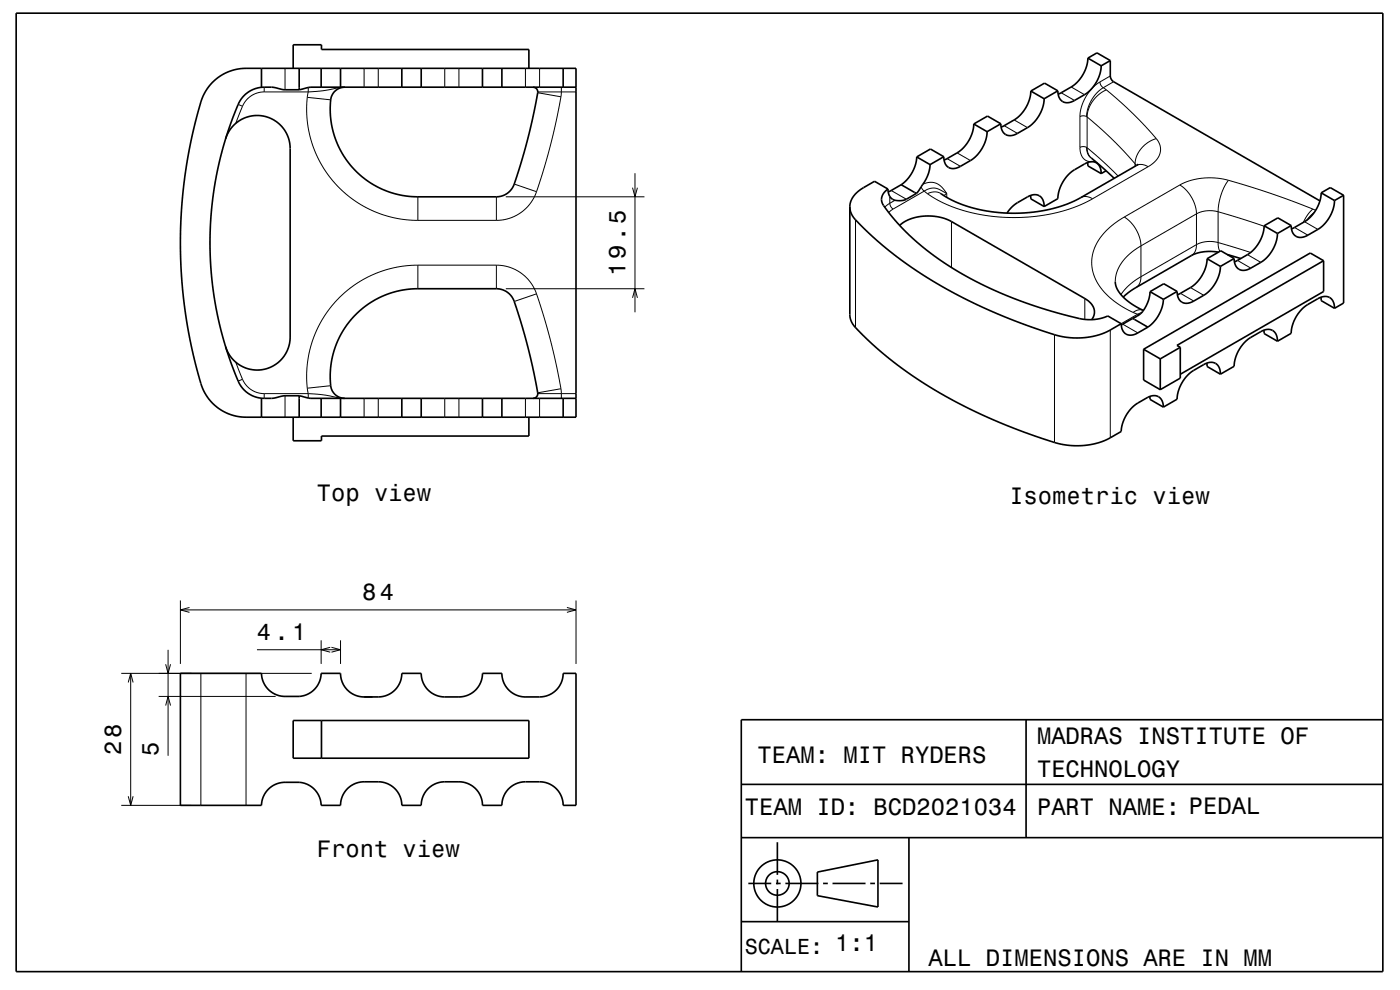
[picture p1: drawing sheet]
<svg xmlns="http://www.w3.org/2000/svg" width="297mm" height="210mm" viewBox="0 0 297 210" stroke-linecap="round" stroke-linejoin="round" font-family="sans-serif">
<g fill="none" stroke="#000" stroke-width=".21">
<path d="M56 19.5a5 5 0 0 0-4.6 3M56 18.5v1M56 19.5h9.4M60.5 14.5v4.5M65.4 19.5l-.2 1.1M65.4 18.6v.9M73.1 18.5l-4.5 .7-3.2 .3M77.2 14.5v4M80.2 14.5v4M94.4 14.5v4M97.4 14.5v4M111.5 14.5v4"/>
<path d="M114.1 19.7l4.9 .8M114.1 19.5h8.1M114.5 14.5v4M119.1 18.5l-.1 2M225.1 19.7l2.9 1.6M227.2 18.5l2.9 1.6M233.3 17.4l.2 .6 .5 .6M233.3 17.4a9.4 9.4 0 0 0-4.2 7.3M234 18.6l.7 .5M234 18.6a7.8 7.8 0 0 0-3.5 6.1M234.7 19.1a6.8 6.8 0 0 0-4.1 5.7M234.7 19.1l5.7 5.1 4.9 5.2"/>
<path d="M235.5 16.1l-2.2 1.3M236.2 17.3l-2.2 1.3M50.5 22.1l.9 .4M51.4 22.5l-1.4 3.7M65.2 20.6l-.2 2.5 .2 2.5 .3 2.3 .7 2.4 .8 2.3 1.2 2.3 1.3 2.1 1.6 1.9 1.7 1.8 2 1.5 2.1 1.4 2.2 1.1 2.3 .9 2.5 .7 2.4 .3 2.3 .1M65.2 20.6l5 .6M109.1 39l4.7 1.7M119 20.5l-2.2 10.4-3 9.8M134.2 39.8l.5 1.9 .5-1.9M134.7 36.7v29.5M195.4 39.6l.7 .9M195.8 39.1a3.5 3.5 0 0 1 4.8 1.6l.3 .3"/>
<path d="M200.9 33.7l2.9 1.6M203 32.4l2.9 1.7M213 26.7l2.9 1.6M215.1 25.4l2.9 1.7M229.1 24.7l.7-.1 .7 .1M229.1 31.3a1.52 1.52 0 0 1 1.5 0M229.1 31.3a2.51 2.51 0 0 0 2.7 3l.5-.1M229.1 24.7v6.6M230.5 31.3a2.49 2.49 0 0 0 1 2.3M230.5 24.7l.1 .1M230.6 24.8l5.6 5 4.6 5M230.6 31.3l3.7 3.2 2.9 2.8"/>
<path d="M230.6 31.3l.3 1.3 .6 .9M230.6 24.8v6.5M240.8 34.8l.2 .3a2.48 2.48 0 0 1 2.6 .3M240.8 34.8v.5M243.6 35.4l-11.8 6.8M245.3 29.4a6.1 6.1 0 0 0-4.5 5.4M245.3 29.4a3.5 3.5 0 0 1-1.1 5.5l-.6 .5M250.3 39.2a7.8 7.8 0 0 1 3.5 6.2M250.3 39.2l-11.8 6.8M260.6 38.2l-.7 1.2-.8 1.7-.5 1.9-.2 1.9M260.6 38.2l-2.4-.4h-2.9l-2.7 .5-2.3 .9M260.6 38.2l8.9 2.8 9 3.4"/>
<path d="M88.6 56.2l-2.5 .2-2.2 .3-2.4 .7-2.6 .9-2.4 1.3-2.1 1.4-1.9 1.6-1.5 1.6-1.6 2-1.2 1.9-1.2 2.4-.8 2.1-.7 2.5-.3 2.2-.2 2.5 .2 2.5M88.6 41.7v5M88.6 56.2v5M88.6 56.2h16.7M88.6 46.7h16.7M105.3 56.2a9 9 0 0 1 8.5 6.1M105.3 41.7v5M105.3 56.2v5M107.3 41.7h29.4M113.8 40.7a9 9 0 0 1-8.5 6M181.5 46.6v22.9M188.8 43.1l-1.1 .9"/>
<path d="M188.8 43.1l.2 .7 .5 .5M188.8 41.7v1.4M189.1 40.4l3.2 1.9M189.5 44.3l-1 .8M189.9 42.5l-1.1 .6M196.1 40.5l.6 .6M196.1 40.5a3.1 3.1 0 0 1 3.7 0l1.1 .5M196.1 40.5l-6.6 3.8M196.7 41.1a2.9 2.9 0 0 1 3 0M196.7 41.1l3.6 2 4.2 1.6 4.4 1 4.7 .4 5-.1 4.8-.7 4.4-1.3 4-1.8M200.9 41l-.6 .5M200.9 41v.9"/>
<path d="M201.8 47v9.7M229.3 41.9a2.48 2.48 0 0 1 2.5 .3M238.5 46a7.8 7.8 0 0 1 3.5 6.2M238.5 46l-1.7 1.1-1.6 1.3-2 2.3-.8 1.4-.5 1.4-.3 1.4v1.5l.3 1.4 .5 1.4 .8 1.4 1 1.3 2.8 2.4 3.4 2M242 52.2l-2.2 1.5-1.8 1.9-1.1 2.2-.3 2M242 58.7l-2.5 1.8-1.7 2M242 58.7a2.51 2.51 0 0 1-1 2.3M242 52.2v6.5M253.8 51.9a2.5 2.5 0 0 1-1 2.3M253.8 45.4l-11.8 6.8M253.8 51.9l-11.8 6.8M253.8 45.4v6.5"/>
<path d="M258.4 44.9a6.3 6.3 0 0 0-4.6 .5M258.4 44.9l9.8 3.1M258.4 51.5a6.3 6.3 0 0 0-4.6 .4M258.4 51.5l6.9 2.1M258.4 51.5l.1 1 .3 .8M258.4 44.9v6.6M262.5 55.2l2.8 1.7M264.6 54l2.9 1.7M274.6 48.3l2.9 1.6M276.7 47l2.9 1.7M278.5 44.4a8 8 0 0 0-2 2.8M278.5 44.4l.6 .2"/>
<path d="M278.8 45.1l-1.6 1.6M50 76.8l1.4 3.7M107.3 61.2h29.4M113.8 62.3l3 10.1 2.2 10.1M113.8 62.3l-4.7 1.7M134.2 63.2l.5-2 .5 2M223.7 71v22.9M230.1 63.3v4.5M235.5 70v22.9M238.2 68.8l3.2 1.8M240.4 66.3l.9 .4M241.3 66.7h.4"/>
<path d="M241.3 66.7l-3.4 2M242.2 66.3l-.9 .4M242.5 65.8l-.9-.1-1.2 .6M250.4 62.2l2.8 1.7M252.5 61l2.9 1.6M51.4 80.5a5 5 0 0 0 4.6 3M51.4 80.5l-.9 .3M56 83.5v1M56 83.5h9.4M60.5 84v4.5M65.2 82.3l.2 1.2M65.4 83.5l3.2 .3 4.5 .7"/>
<path d="M65.4 83.5v.9M70.2 81.8l-5 .5M77.2 84.5v4M80.2 84.5v4M94.4 84.5v4M97.4 84.5v4M111.5 84.5v4M114.1 83.5h8.1M114.5 84.5v4M119 82.5l.1 2M119 82.5l-4.9 .8M35.7 137.8v22.5"/>
<path d="M38.3 127.4v13.4M38.3 129.4h83.9M40.2 128.9l-1.9 .5 1.9 .5M54.5 137.8h17.7M68.1 135.8v5M70.1 137.3l-2 .5 2 .5M70.3 137.3l1.9 .5-1.9 .5M72.2 135.8v5M120.3 128.9l1.9 .5-1.9 .5M122.2 127.4v13.4M25.7 142.8h40.4M27.2 144.8l.5-2 .5 2"/>
<path d="M27.7 142.8v28M33.7 147.7h24.8M35.1 149.7l.6-2 .5 2M35.1 140.9l.6 1.9 .5-1.9M42.6 142.8v28M52.2 142.8v28M113.8 147.8h.1M25.7 170.8h14.9M27.2 168.9l.5 1.9 .5-1.9"/>
</g>
<g fill="none" stroke="#000" stroke-width=".35">
<path d="M3.4 2.8h290v203.3h-290zM45.2 17.4a10 10 0 0 1 7-2.9h70v74h-70a10.3 10.3 0 0 1-10.1-8.9l-1.6-6.5-1.3-7.4-.7-7.5-.2-7.2 .3-7.3 .7-7.2 1.4-7.3 1.7-6.8a10.3 10.3 0 0 1 2.8-5zM55.5 14.5v4M62.2 14.5v-5h6v1h44v4M63.5 19h-3.2l-2.3-.5h-2a6.4 6.4 0 0 0-6 5l-2.3 6.4-1.8 7.3-1 7.4-.4 6.7 .3 6.8 1 7.2 1.6 6.8 2.4 7.1a6.9 6.9 0 0 0 4.5 5l1.2 .3h2.2l2.6-.5h3.2M63.5 14.5v4.5M68.1 14.5v4M72.2 14.5v4M73.1 18.5a3.2 3.2 0 0 0-3 3.7v2.5l.4 2.7 .9 2.6 1 2.3 1.4 2.1 1.8 2 1.9 1.6 2.1 1.4 1.8 .9 1.9 .7 3.7 .7h18.3a4.3 4.3 0 0 0 4.2-3.8l2.6-9.2 1.8-8.3a1.28 1.28 0 0 0-.8-1.9M85.2 14.5v4M89.4 14.5v4M102.4 14.5v4"/>
<path d="M106.5 14.5v4M119.5 14.5v4M122.2 18.5h-56.2l-2.5 .5M218.7 19.3a7.8 7.8 0 0 1-3.6 6.1l-2.7 1.6M218.7 19.3l2.8 1.6M224.4 19.3l-2.8-1.7-2.9 1.7M224.4 19.3l-2.9 1.6M230.8 12.3a7.8 7.8 0 0 1-3.6 6.2l-2.7 1.5M230.8 12.3l1.9-1.1 2.8 1.6M230.8 12.3l2.8 1.7M233.6 14a7.8 7.8 0 0 1-3.5 6.1l-2.1 1.2a2.15 2.15 0 0 1-2.5 .3 2.15 2.15 0 0 1-1.1-2.3M235.5 12.8l.1 3.5 .3 .7 .3 .3 43.8 25.3"/>
<path d="M235.5 12.8l-1.9 1.2M47.9 29.4a7 7 0 0 1 7.7-4.8 7 7 0 0 1 6 6.9v40a7 7 0 0 1-6 6.9 7 7 0 0 1-7.7-4.8M191.2 39.2l-2.8 1.5M191.2 39.2l3.2 1.8M194.5 33.3a7.9 7.9 0 0 1-3.3 5.9M194.5 33.3l2.8 1.6M197.3 34.9a11.3 11.3 0 0 1-2.9 6.1M200.2 33.2l-2.8-1.6-2.9 1.7M200.2 33.2l-2.9 1.7M206.6 26.3a7.8 7.8 0 0 1-3.6 6.1l-2.7 1.6M206.6 26.3l2.8 1.6M209.4 27.9a7.8 7.8 0 0 1-3.5 6.2l-2.1 1.2a2.16 2.16 0 0 1-2.5 .2 2.16 2.16 0 0 1-1.1-2.3"/>
<path d="M212.3 26.3l-2.8-1.7-2.9 1.7M212.3 26.3l-2.9 1.6M221.5 20.9a7.8 7.8 0 0 1-3.5 6.2l-2.1 1.2a2.15 2.15 0 0 1-2.5 .2 2.15 2.15 0 0 1-1.1-2.2M230.7 34.5l.1 .7 2.8 1.6M231.5 33.5l4.9 4.3M231.5 33.6h.1M233.6 36.8a2.15 2.15 0 0 0-1-2.3 2.15 2.15 0 0 0-2.5 .3l-2.1 1.2a7.8 7.8 0 0 0-3.6 6.1l-2.9 1.7M234.6 36.2l-1 .6M241.5 34.8l-13.4 7.7-3.7 1.5-4 .8-2.8 .3-2.9 .1-2.8-.1-2.8-.4-3-.7-2.1-.7-2.4-1-2-1.3M180.3 43.9v22.8a5.4 5.4 0 0 0 2.3 3.9l3.5 3.3 3.6 3 3.7 2.7 3.9 2.5 4 2.3 4.8 2.6 4.7 2.1 5.4 2.2 7.9 2.7 1.9 .4 2.3 .2 2.4-.2 2.4-.5 1.8-.7 3-1.7a7.8 7.8 0 0 1 3.5-6l2.1-1.2a2.11 2.11 0 0 1 2.4-.1 2.11 2.11 0 0 1 .9 2.2M180.3 43.9a5.4 5.4 0 0 0 2.3 3.9l2.8 2.7 3.4 2.8 3.8 2.9 4.3 2.8 4 2.4 5.1 2.6 4.6 2.2 5.4 2.1 8.1 2.8 1.7 .4 2.2 .2 2.7-.2 2.6-.5 1.6-.7 3-1.6M188.4 40.1l-2.9-1.6-2.5 1.4a4.9 4.9 0 0 0-2.7 4"/>
<path d="M188.4 40.1a2.5 2.5 0 0 0-.5 4.2l3 3.6 3.9 3.7 4.7 3.6 4.9 3.1 5.6 2.8 5.2 2.3 6.9 2.3 6.3 1.7a9.8 9.8 0 0 0 6.6-.4l2.9 1.7M188.4 40.1a2.26 2.26 0 0 0 2.9 2.4l.8-.2 2.3-1.3M190.9 47.8a10.4 10.4 0 0 1 10.9-.8l28.3 16.3a3 3 0 0 1 1.8 4.1l-.3 .4M218.6 41.5l.1 .7 2.8 1.6M221.5 43.8a2.16 2.16 0 0 0-1-2.3 2.16 2.16 0 0 0-2.5 .3l-2.9 1.7-1.5 1.7M236.6 59.8l.1 .8 .3 .8 1.3 1.6 1.9 1.5 2.4 1.4M256.1 54.9a7.8 7.8 0 0 1-3.6 6.1l-2.7 1.5M256.1 54.9l2.8 1.6M258.5 53.5a9.1 9.1 0 0 0-5.7 .7l-12.2 7-2.3 1.8M258.9 56.5a7.8 7.8 0 0 1-3.5 6.1l-2.2 1.3a2.15 2.15 0 0 1-2.5 .2 2.15 2.15 0 0 1-1-2.3M260.3 54l2.9 .8M261.8 54.8l-2.8-1.6-2.9 1.7"/>
<path d="M261.8 54.8l-2.9 1.7M268.2 47.9a7.8 7.8 0 0 1-3.6 6.1l-2.7 1.5M268.2 47.9l2.8 1.6M271 49.5a7.8 7.8 0 0 1-3.5 6.2l-2.2 1.2a2.16 2.16 0 0 1-2.5 .2 2.16 2.16 0 0 1-1-2.3M273.9 47.8l-2.8-1.6-2.9 1.7M273.9 47.8l-2.9 1.7M280.3 40.9a7.8 7.8 0 0 1-3.6 6.1l-2.7 1.6M280.3 40.9l2.8 1.6M280.3 40.9l1.9-1.1 2.8 1.6M280.8 55.3v6.5l-30.4 17.6M280.8 55.3l-31.1 18 .7 .4M280.8 55.3l-2.8-1.6-35.4 20.4"/>
<path d="M283.1 42.5a7.8 7.8 0 0 1-3.5 6.2l-2.1 1.2a2.16 2.16 0 0 1-2.5 .2 2.16 2.16 0 0 1-1.1-2.3M285 41.4v22.9l-1.9 1.1M285 41.4l-1.9 1.1M237.9 68.7a2.14 2.14 0 0 0 1 2.2 2.14 2.14 0 0 0 2.5-.3l2.1-1.2M240.3 67.5l-2.4 1.5M240.3 67.5l3.2 1.9M242.6 74.1l3.5 2M242.6 74.1v6.5l3.5 2.1M244 61.9a6.3 6.3 0 0 1-3.7 5.6M244 61.9l2.8 1.6M246.1 76.1v6.6M246.8 63.5a7.9 7.9 0 0 1-3.3 5.9"/>
<path d="M249.7 61.8l-2.9 1.7M249.7 61.8l-2.8-1.6-2.9 1.7M250.4 73.7v6.5l-4.3 2.5M250.4 73.7l-4.3 2.4M256 77l.1 .7 2.8 1.7M258.9 79.4a2.15 2.15 0 0 0-1-2.3 2.15 2.15 0 0 0-2.5 .2l-2.2 1.3a7.8 7.8 0 0 0-3.5 6.1l-2.9 1.7M268.1 70l.1 .8 2.8 1.6M271 72.4a2.15 2.15 0 0 0-1-2.3 2.15 2.15 0 0 0-2.5 .2l-2.2 1.3a7.8 7.8 0 0 0-3.5 6.1l-2.9 1.7M280.2 63.1l.1 .7 2.8 1.6M283.1 65.4a2.15 2.15 0 0 0-1-2.3 2.15 2.15 0 0 0-2.5 .3l-2.1 1.2a7.8 7.8 0 0 0-3.6 6.1l-2.9 1.7M55.5 84.5v4M62.2 88.5v5h6v-1h44v-4"/>
<path d="M63.5 84l2.5 .5h56.2M63.5 84v4.5M68.1 84.5v4M72.2 84.5v4M73.1 84.5a3.2 3.2 0 0 1-3-3.9v-2.5l.4-2.4 .7-2.4 1.2-2.5 1.4-2.1 1.6-1.9 2.1-1.8 2.1-1.4 1.7-.9 1.9-.6 2-.5 1.9-.3 18.2-.1a4.4 4.4 0 0 1 4.2 4l2.5 8.6 1.9 8.5a1.75 1.75 0 0 1-.3 2.1l-.5 .1M85.2 84.5v4M89.4 84.5v4M102.4 84.5v4M106.5 84.5v4M119.5 84.5v4M243.9 84.1l.1 .6 2.8 1.7M62.2 152.8h50v8h-50z"/>
<path d="M68.2 152.8v8M114.5 147.8a5 5 0 0 0 5-5h2.7v28h-2.7v-.2a5 5 0 0 0-5-4.8h-3.3a5 5 0 0 0-4.7 5h-4.1l-.1-.2a5 5 0 0 0-4.9-4.8h-3.3a5 5 0 0 0-4.7 5h-4.2v-.2a5 5 0 0 0-5-4.8h-3.2a5 5 0 0 0-4.8 5h-4.1v-.2a5 5 0 0 0-4.6-4.7l-3.3 .1a5 5 0 0 0-4.7 4.8h-17.2v-28h17.2v.3a5 5 0 0 0 5 4.6h3.2a5 5 0 0 0 4.4-4.9h4.1v.3a5 5 0 0 0 5 4.7h3.3a5 5 0 0 0 4.7-5h4.2v.3a5 5 0 0 0 5 4.7h3.2a5 5 0 0 0 4.8-5h4.1v.3a5 5 0 0 0 5 4.7h3M217.7 152.7v25M293.4 152.7h-136.1v53.4M157.3 177.7h136.1M157.3 166.4h136.1M164.9 178.7v6.9M192.8 177.7v28.4M157.3 195.5h35.5M158.8 187.4h4.8M164.6 187.4h1M164.9 186.6v1"/>
<path d="M164.9 188.6v6.9M166.6 187.4h7M173.4 185l12.8-2.6v10l-12.8-2.4zM174.6 187.4h1M176.6 187.4h7M184.6 187.4h1M186.6 187.4h4.9"/>
<circle cx="164.9" cy="187.4" r="5"/>
<circle cx="164.9" cy="187.4" r="2.5"/>
</g>
<g font-size="5">
<text x="132.7" y="58.6" transform="rotate(-90 132.7 58.6)">19.5</text>
<text x="67.2" y="106.4">Top view</text>
<text x="214.1" y="106.9">Isometric view</text>
<text x="76.8" y="127.4">84</text>
<text x="54.5" y="135.8">4.1</text>
<text x="25.7" y="160.2" transform="rotate(-90 25.7 160.2)">28</text>
<text x="33.7" y="160.3" transform="rotate(-90 33.7 160.3)">5</text>
<text x="160.7" y="161.9">TEAM: MIT RYDERS</text>
<text x="220" y="157.9">MADRAS INSTITUTE OF</text>
<text x="220" y="164.9">TECHNOLOGY</text>
<text x="158" y="172.9">TEAM ID: BCD2021034</text>
<text x="220" y="172.9">PART NAME: PEDAL</text>
<text x="67.2" y="181.7">Front view</text>
<text x="197" y="204.9">ALL DIMENSIONS ARE IN MM</text>
</g>
<text font-size="4.6" x="158" y="202.4">SCALE: 1:1</text>
</svg>
